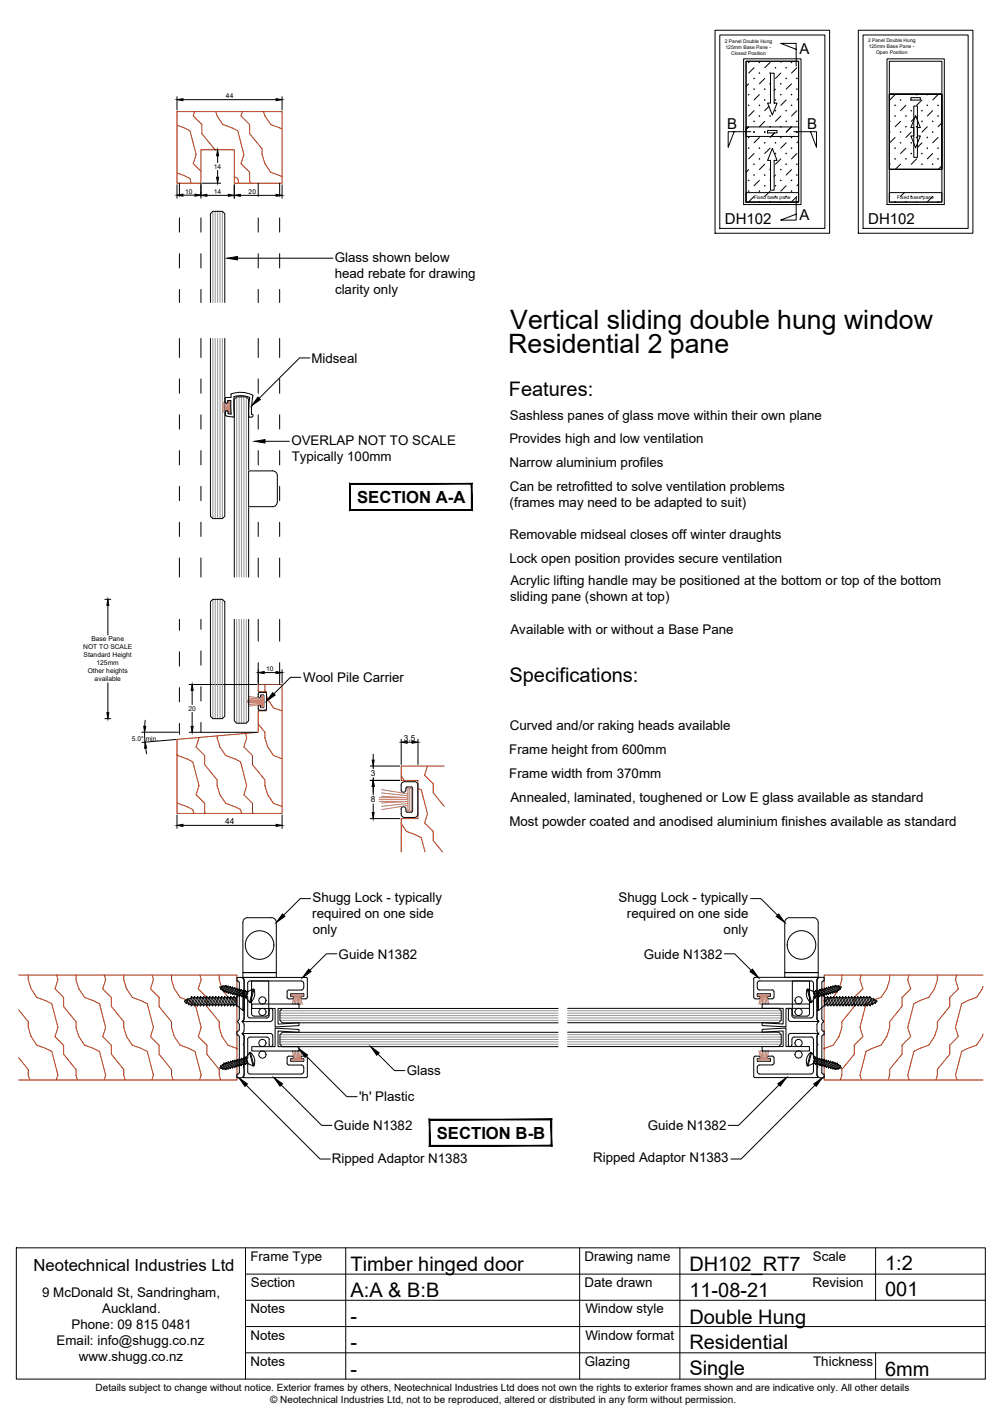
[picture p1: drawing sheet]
<svg xmlns="http://www.w3.org/2000/svg" width="210mm" height="297mm" viewBox="0 0 210 297" stroke-linecap="round" stroke-linejoin="round" font-family="sans-serif">
<!-- layer: APL Notes -->
<g fill="#000" stroke="#000" stroke-width=".21">
<path d="M98.7 101.4v5.4l.2 .1zM98.7 101.4l.2-.1v5.6zM73.4 101.4h25.3l.2-.1zM73.2 101.3h25.7l-25.5 .1zM73.2 101.3l.2 5.5v-5.4zM73.2 101.3l.2 5.5-.2 .1zM73.4 106.8l-.2 .1 25.5-.1zM73.2 106.9l25.5-.1 .2 .1z"/>
<path d="M115.4 234.6v5.3l.2 .2zM115.4 234.6l.2-.2v5.7zM90.1 234.6h25.3l.2-.2zM89.9 234.4h25.7l-25.5 .2zM89.9 234.4l.2 5.5v-5.3zM89.9 234.4l.2 5.5-.2 .2zM90.1 239.9l-.2 .2 25.5-.2zM89.9 240.1l25.5-.2 .2 .2z"/>
</g>
<!-- layer: AlumOutline -->
<g fill="none" stroke="#000" stroke-width=".21">
<path d="M37.6 38.4v2.7M42.1 38.4v2.7M54.1 38.4v2.7M58.6 38.4v2.7M37.6 45.6v3M37.6 53.1v3M42.1 45.6v3M42.1 53.1v3M54.1 45.6v3M54.1 53.1v3M58.6 45.6v3M58.6 53.1v3"/>
<path d="M37.6 60.6v2.8M37.6 70.9v4M37.6 79.4v3M42.1 60.6v2.8M42.1 70.9v4M42.1 79.4v3M54.1 60.6v2.8M54.1 70.9v4M54.1 79.4v3M58.6 60.6v2.8M58.6 70.9v4M58.6 79.4v3"/>
<path d="M37.6 86.9v3M37.6 94.4v3M42.1 86.9v3M42.1 94.4v3M54.1 86.9v3M54.1 94.4v3M58.6 86.9v3M58.6 94.4v3M37.6 101.9v3M37.6 109.4v3M37.6 116.9v4M42.1 101.9v3"/>
<path d="M42.1 109.4v3M42.1 116.9v4M54.1 101.9v3M54.1 109.4v3M54.1 116.9v4M58.6 101.9v3M58.6 109.4v3M58.6 116.9v4M37.6 129.7v2.3M37.6 136.5v3M42.1 129.7v2.1M42.1 136.3v3"/>
<path d="M54.1 129.7v4.6M54.1 138.8v4.6M58.6 129.7v4.6M58.6 138.8v4.6M37.6 144v3M37.6 151.5v2.3M42.1 143.8v3M42.1 151.3v2.1M49.8 213.9l.3 .8M50.1 214.7v1.2l-.5 .2v.7h.3l.2 .4v7.5l-.2 .3-.3 .1v.7h.8a.71 .71 0 0 0 .7-.7v-1.4l-.2-.2 .2-.2v-4.3l-.2-.2 .2-.2v-1.4l-.4-.7 .4-.4v-1.4M50.4 204.7a.71 .71 0 0 1 .7 .7v3.4l-.2 .2 .2 .2v1.8l-.2 .2 .2 .2v1.9l-.3 .6M50.4 204.8h-.8v.7h.3l.2 .4v7.4l-.3 .6"/>
<path d="M50.8 213.9l.3 .8M50.9 204.9l.2 .2v8.5l-.2 .3 .1 .1M51 204.7l-.1 .2M51 216.5l-.1 .1 .2 .3v8.5l-.2 .2 .1 .1M51 216.5h5.9l.2 .5v1.9a.38 .38 0 0 1-.3 .3 .38 .38 0 0 1-.4-.3l-.1-1.4-.4-.3h-3.5l-.3 .1-.2 .4M51 204.8h13.1M51.9 206v-.3l.5-.2h10.7l.5 .2v1.2l-.2 .4-2.9 .1-.4 .4M51.9 206v2.2l-.3 .3 .3 .3v4M51.9 217.7v4l-.3 .3 .3 .3v2.2M56.4 211.6a.37 .37 0 0 1 .4-.4 .37 .37 0 0 1 .3 .4M56.4 211.6l-.1 1.4-.4 .2h-3.5h-.3l-.2-.5M57.1 213.5l-.2 .4-.3 .1h-5.6"/>
<path d="M57.1 211.6v1.9M60.1 207.8v1.1M64.1 204.7l.3 .3-.1 4.1-.3 .1-.9-.1v-.3h.5v-.7h-2.7v.7l.4-.1 .2 .3-.2 .2h-1l-.2-.3M159.1 205.5l-.4 .2-.1 .3 .1 1.1 .4 .3h2.8l.2 .3 .1 1.2-.4 .3h-.8l-.2-.2 .2-.3h.4v-.6h-2.8v.6l.6 .1v.3l-.9 .1-.4-.2 .1-4.2 13.3-.1-.2 .4v8.5l.3 .2M159.1 205.5h10.8M165.1 211.6a.37 .37 0 0 1 .4-.4 .37 .37 0 0 1 .4 .4M165.1 218.9a.37 .37 0 0 0 .4 .3 .37 .37 0 0 0 .4-.3M165.1 213.5l.3 .4 .2 .1h5.7M165.1 217l.1-.3 .4-.2h5.8l-.3 .4v8.4l.3 .4h-13.4l-.1-4.1 .2-.3h1.1v.4h-.6v.6h2.8v-.6h-.6v-.4h1.1l.2 .3 .1 1.1-.4 .4M165.2 211.6v1.9M165.2 217v1.9M165.9 211.6l.1 1.4 .4 .2"/>
<path d="M166.4 213.2h3.5M169.9 205.5h.2l.3 .5M170.4 212.7l-.1 .3-.4 .2M170.4 217.7l-.3-.4-.2-.1h-3.5l-.4 .3-.1 1.4M170.4 206v2.2l.3 .3-.3 .3v3.9M170.4 217.7v4l.3 .3-.3 .3v2.2M171.1 213.3l.4 .7-.3 .4a2.49 2.49 0 0 0 .1 1.9l.2 .2-.3 .5-.1 .2v1.4l.3 .2-.3 .2v4.3l.3 .2-.3 .2v1.4a.71 .71 0 0 0 .7 .7h.8v-.8h-.3l-.2-.3 .1-7.5a.38 .38 0 0 1 .4-.4v-.8h-.3l-.2-.4 .1-1.2 .3-.4-.4-.7M171.1 205.4a.68 .68 0 0 1 .7-.7h.8v.8h-.1M171.1 205.4v3.4l.3 .2-.3 .2v1.8l.3 .2-.3 .2v1.9M171.4 213.8l-.1 .2M172.2 205.9v7.4M172.5 205.5l-.4 .3"/>
<path d="M51 225.7h13.1M60.1 222.7l.4 .4 2.9 .1 .2 .4v1.1l-.5 .3h-10.7l-.5-.3v-.2M60.1 221.6l.2-.3 1-.1 .2 .3-.1 .2h-.5v.6h2.7v-.6h-.5v-.4l.9-.1 .3 .2 .1 4.1-.3 .2M60.1 221.6v1.1M161.8 223.1l-2.9 .1-.3 .4 .1 1.1 .4 .3h10.8l.2-.1 .3-.4"/>
</g>
<!-- layer: Glass -->
<g fill="none" stroke="#939598" stroke-width=".21">
<path d="M44.6 44.3v19.1M45.1 44.3v19.1M45.6 44.3v19.1M46.1 44.3v19.1M46.6 44.3v19.1M44.6 70.9v37.7M45.1 70.9v37.7M45.6 70.9v37.7M46.1 70.9v37.7M46.6 70.9v37.7M49.6 83.1v37.8M50.1 83.1v37.8"/>
<path d="M50.6 83.1v37.8M51.1 83.1v37.8M51.6 83.1v37.8M44.6 125.5v25M45.1 125.5v25M45.6 125.5v25M46.1 125.5v25M46.6 125.5v25M49.6 129.7v21.8M50.1 129.7v21.8M50.6 129.7v21.8M51.1 129.7v21.8"/>
<path d="M51.6 129.7v21.8M58.6 212.8h58.3M58.6 213.2h58.3M58.6 213.7h58.3M58.6 212.2h58.3M58.6 211.7h58.3M58.6 217.7h58.3M58.6 217.2h58.3M58.6 216.8h58.3M58.6 218.2h58.3M58.6 218.7h58.3M118.9 212.7h44.8"/>
<path d="M118.9 213.2h44.8M118.9 213.7h44.8M118.9 212.2h44.8M118.9 211.7h44.8M118.9 217.2h44.8M118.9 218.2h44.8M118.9 218.7h44.8M118.9 217.7h44.8M118.9 216.7h44.8"/>
</g>
<g fill="none" stroke="#000" stroke-width=".21">
<path d="M44.1 70.9v37.2l.5 .5h2l.5-.5v-37.2M44.1 63.4v-18.6l.5-.5h2l.5 .5v18.6M57.1 98.6a1.01 1.01 0 0 1 1 1M57.1 98.6h-5v7.5h5a1.01 1.01 0 0 0 1-1M58.1 99.6v5.5M44.1 126l.5-.5h2l.5 .5v24l-.5 .5h-2l-.5-.5zM49.1 120.9v-37.3l.5-.5h2l.5 .5v37.3M49.1 129.7v21.3l.5 .5h2l.5-.5v-21.3M52.7 210.3h9.9v1h-4.4v3.2l4.4-.2v.5l-5 .3v-3.8h-4.9zM52.7 219.3h4.9v-3.9l5 .3v.5l-4.4-.2v3.3h4.4v.9h-9.9zM116.9 211.3h-57.8l-.5 .4v2l.5 .6h57.8M116.9 216.2h-57.8l-.5 .6v1.9l.5 .6h57.8"/>
<path d="M118.9 211.2h44.2l.6 .5v2l-.6 .5h-44.2M118.9 216.2h44.2l.6 .5v2l-.6 .5h-44.2M159.7 210.3h9.9v.9h-5v3.9l-4.9-.3v-.6l4.4 .3v-3.3h-4.4zM159.7 215.6l4.9-.2v3.8h5v1h-9.9v-1h4.4v-3.3l-4.4 .3z"/>
<circle cx="55" cy="212" r=".75"/>
<circle cx="55" cy="218.5" r=".75"/>
<circle cx="55" cy="209.6" r=".75"/>
<circle cx="167.3" cy="218.5" r=".75"/>
<circle cx="167.3" cy="209.5" r=".75"/>
<circle cx="167.3" cy="212" r=".75"/>
<circle cx="55" cy="220.9" r=".75"/>
<circle cx="167.3" cy="220.9" r=".75"/>
</g>
<!-- layer: WeatherStrip -->
<g fill="none" stroke="#b85c73" stroke-width=".21">
<path d="M46.6 84.3l1.3 .4M46.6 84.6l1.3 .3M46.6 85l1.3 .1M46.6 85.3h1.3M47.9 84.1h.4v2.4h-.4zM47.9 85.9l-1.3 .5M47.9 85.7l-1.3 .3M47.9 85.5l-1.3 .2M48.1 84.1v2.4M51.8 146.9h3M51.8 147.1h3l-2.8 .2M52 146.6l2.8 .1h-3"/>
<path d="M52 145.9l2.8 .4M52 146.2l2.8 .3M54.8 145.7h.4v2.4h-.4zM54.8 147.5l-2.8 .5M54.8 147.3l-2.8 .3M55 145.7v2.4M79.4 167.5h6M79.4 167.9h6l-5.5 .3M79.9 166.8l5.5 .3h-6M79.9 165.4l5.5 .9M79.9 166.1l5.5 .6M85.4 165.1h.8v4.8h-.8z"/>
<path d="M85.4 168.7l-5.5 .9M85.4 168.3l-5.5 .6M85.8 165.1v4.8M61.1 208.2h2.4v.4h-2.4zM61.1 208.4h2.4M61.7 208.6l-.5 1.8M61.9 208.6l-.3 1.8M62.1 208.6l-.2 1.8M62.3 208.6v1.8M62.5 208.6l.1 1.8M62.7 208.6l.3 1.8M62.9 208.6l.4 1.8"/>
<path d="M158.8 208.2h2.4v.4h-2.4zM158.8 208.4h2.4M159.4 208.6l-.4 1.8M159.6 208.6l-.3 1.8M159.8 208.6l-.1 1.8M160 208.6v1.8M160.2 208.6l.2 1.8M160.4 208.6l.3 1.8M160.6 208.6l.5 1.8M61.1 221.9h2.4v.3h-2.4zM61.1 222h2.4M61.2 220.1l.5 1.8"/>
<path d="M61.6 220.1l.3 1.8M61.9 220.1l.2 1.8M62.3 220.1v1.8M62.6 220.1l-.1 1.8M63 220.1l-.3 1.8M63.3 220.1l-.4 1.8M158.8 221.8h2.4v.4h-2.4zM158.8 222h2.4M159 220.1l.4 1.7M159.3 220.1l.3 1.7M159.7 220.1l.1 1.7M160 220.1v1.7"/>
<path d="M160.4 220.1l-.2 1.7M160.7 220.1l-.3 1.7M161.1 220.1l-.5 1.7"/>
</g>
<!-- layer: Components -->
<g fill="none" stroke="#000" stroke-width=".21">
<path d="M47.2 83.5v.7l.2 .3 .3-.2v-.4h.6M47.4 83.3l-.2 .2M47.4 83.3h.9M47.5 86l.2 .3 .1 .3 .6 .1M48.3 83.9l.1 2.8M48.4 83.2h.1M48.4 86.7h.1M52.3 83.2a4.5 4.5 0 0 0-3.3-.1v4.2l-1.7-.2-.1-.9 .3-.2M52.3 83.2v.1M52.3 83.3l-.2 3.9 .2 .2h.4M52.7 86.7l.3 .4-.3 .3M53 82.9a4.9 4.9 0 0 0-4.6-.3v.6"/>
<path d="M53 82.9l-.3 1.9v2M54.7 145.6l.6 .1M54.7 148.2h.5M55.3 148.1l-.2 .1M55.3 145.7v2.4M55.5 145l.3 .4v3.2l-.3 .2-1.2-.1a.86 .86 0 0 1-.2-1h.4l.2 .5M55.5 145l-1.2 .1-.2 .3v.7h.4l.2-.5M84 169.5a.5 .5 0 0 1 .5-.5 .5 .5 0 0 1 .5 .5M84 165.5a.5 .5 0 0 0 .5 .5 .5 .5 0 0 0 .5-.5M84 164.5v1M84 169.5v1M84.8 163.7a.75 .75 0 0 0-.8 .8"/>
<path d="M84.8 163.8h2M85 169.5v.4l.3 .2M85 165.1v.4M85.3 164.9l-.3 .2M85.3 170.1h.9M85.3 164.9h.9M86.2 164.9l.2 .2M86.4 165.1v4.8l-.2 .2M86.8 163.7a.71 .71 0 0 1 .7 .7v6.1a.75 .75 0 0 1-.7 .7h-2a.75 .75 0 0 1-.8-.7M39.1 209.5l-.5 .2v.1l.3 .2M39.1 209.5l-.2 .5M39.4 209.3l-.4 .9-.1-.2"/>
<path d="M39.7 210.3l.3 .2M39.9 209.2l-.5 .1-.1-.1-.2 .3M39.9 209.2l-.4 1-.4-.1M40 210.5l.1 .3 .2-.3M40.2 209l-.7 1.5v-.3M40.2 209v-.3l-.3 .5M40.2 209h.3M40.3 210.5h.3M40.5 209l.3-.3v.3M40.5 209l-.5 1.5M40.6 210.5l.1 .3 .2-.3M40.8 209h.4"/>
<path d="M40.8 209l-.5 1.5M40.9 210.5h.4M41.2 209l.2-.3v.3h.4M41.2 209l-.6 1.5M41.3 210.5v.3l.3-.3M41.4 209l-.5 1.5M41.6 210.5h.3l.1 .3 .2-.3M41.8 209l.3-.3v.3h.4l-.6 1.5M41.8 209l-.5 1.5M42.1 209l-.5 1.5M42.2 210.5h.3M42.5 209l.2-.3v.3h.4"/>
<path d="M42.5 210.5l.1 .3 .2-.3h.4M42.7 209l-.5 1.5M43.1 209l.2-.3v.3M43.1 209l-.6 1.5M43.2 210.5v.3l.3-.3M43.3 209h.4M43.3 209l-.5 1.5M43.5 210.5h.3M43.7 209l.3-.3v.3M43.7 209l-.5 1.5M43.8 210.5l.1 .3 .2-.3h.3M44 209h.3"/>
<path d="M44 209l-.5 1.5M44.3 209l.3-.3v.3M44.3 209l-.5 1.5M44.4 210.5l.1 .3 .2-.3M44.6 209h.4M44.6 209l-.5 1.5M44.7 210.5h.4M45 209l.2-.3v.3M45 209l-.6 1.5M45.1 210.5v.3l.3-.3M45.1 210.5l.8-1.8-.5 1.8M45.2 209h.4"/>
<path d="M45.2 209l-.5 1.5M45.4 210.5h.3M45.7 210.5l.1 .3 .2-.3M45.9 209h.3l-.5 1.5M46 210.5h.3M46.2 209l.3-.3v.3M46.3 210.5l.1 .3 .2-.3M46.5 206.7l-.4 .1 .1 .4 .5-.5M46.5 209h.4l.2-.3v.3M46.5 209l-.5 1.5M46.5 206.6l.3-.1-.1 .2M46.5 206.6l-.3 .4"/>
<path d="M46.6 210.5h.4M46.7 207.4l.2 .2M46.9 209l-.6 1.5M46.9 207.6v.2l.2-.1M47 210.5v.3l.3-.3M47.1 206.6l-.5 .7-.2-.2M47.1 206.6l.3-.2-.1 .2M47.1 206.6h-.4M47.1 207.7h.3M47.1 209h.4M47.1 209l-.5 1.5M47.3 210.5h.3"/>
<path d="M47.3 206.6l-.7 .9v-.2M47.3 206.6l.3 .1M47.4 207.7l-.1 .3 .3-.2M47.5 209l.3-.3v.3M47.5 209l-.5 1.5M47.6 207.8l.2 .1M47.6 206.7l.2-.2v.2M47.6 210.5l.1 .3 .2-.3M47.6 206.7l-.7 .9M47.8 206.7l-.7 1M47.8 206.7l.2 .1M47.8 209h.3"/>
<path d="M47.8 209l-.5 1.5M47.8 207.9v.2l.2-.2M47.9 210.5h.3M48 207.9l.3 .1v.2l.2-.2M48.1 209l.3-.3v.3M48.1 209l-.5 1.5M48.2 210.5l.1 .3 .2-.3h.3M48.2 206.8l-.6 1M48.4 209h.4M48.4 209l-.5 1.5M48.5 208l.2 .1v.2l.3-.1M48.5 206.9l-.3-.1 .1-.2-.3 .2-.6 .9"/>
<path d="M48.5 206.9l.2-.2v.3h.3l.2-.1-.7 1.1M48.5 206.9l-.7 1M48.7 207l-.7 .9M48.8 209l.2-.3v.3h.4M48.8 209l-.6 1.5M48.8 210.5l.1 .3 .2-.3M49 207l-.7 1M49 208.2h.2M49 209l-.5 1.5M49.1 207.1l.3 .1-.7 .9M49.1 210.5h.4M49.2 208.2v.3l.2-.2"/>
<path d="M49.4 209l.3-.3-.1 1.9M49.4 209l-.6 1.5M49.4 207.2l.3-.2-.1 .2M49.4 208.3l.2 .1M49.5 210.5v.3l.1-.2M49.6 207.2l.3 .1 .2-.2v.2M49.6 207.2l-.6 1M49.6 208.9l1.3-1.1h.2v3.9h-.2M49.6 210.6l1.3 1.1M49.6 209.1l-.5 1.4M49.6 210.1l-.1 .4M49.6 208.4v.2l.3-.2"/>
<path d="M49.9 208.4l.2 .1M49.9 207.3l-.7 .9M50.1 207.3l.2 .1M50.1 207.3l-.7 1M50.1 208.5v.2l.2-.2M50.3 207.4l.3-.2-.1 .3M50.3 208.5l.3 .1M50.3 207.4l-.7 1M50.5 207.5h.3M50.5 207.5l-.6 .9M50.6 208.6v.2l.2-.2 .2 .1M50.8 207.5l.2-.1v.2"/>
<path d="M50.8 207.5l-.7 1M50.9 207.8v3.9M51 207.6l.3 .1M51 207.6l-.7 .9M51 208.7v.2l.2-.1M51.2 208.8h.3M51.3 207.7l.2-.2-.1 .2 .3 .1M51.3 207.7l-.7 .9M51.4 207.7l-.6 .9M51.5 208.8v.3l.1-.1M51.7 208.6l-.2 .2M51.7 207.8l-.7 .9"/>
<path d="M51.9 207.9l-.7 .9M51.9 207.7l1.1-.5-.7 2.8-.7-1zM51.9 207.7l-.2 .1M53 207.2h.2M53.2 207.2a2.34 2.34 0 0 1-.8 2.8M53.2 207.2l-.8 2.8h-.1M169.1 207.2a2.34 2.34 0 0 0 .7 2.8M169.1 207.2l.7 2.8M169.3 207.2h-.2M170 210h-.2M170.4 207.7l-.1-.1 .3 .2M170.4 207.7l-1.1-.5 .7 2.8"/>
<path d="M170.4 207.7l.3 1.3M170.4 207.9l.6 .9M170.6 207.8l.7 .9M170.6 208.6l.2 .2M170.7 209l-.7 1M170.8 208.8v.3l-.1-.1M170.9 207.7l.6 .9M171 207.6l-.2-.1 .1 .2-.3 .1M171 208.8h-.2M171 207.6l.7 1M171.3 208.7v.2l-.3-.1M171.3 207.6h-.3"/>
<path d="M171.3 207.6l.7 .9M171.5 207.8v3.9M171.5 207.5l-.2-.1v.2M171.5 207.5l.7 1M171.7 208.6v.2l-.2-.2-.2 .1M171.8 207.4l-.3 .1M171.8 207.4l.6 1M172 207.4l-.3-.2 .1 .2M172 207.4l.6 1M172 208.5l-.3 .1M172.2 208.5v.2l-.2-.2M172.2 207.3l-.2 .1"/>
<path d="M172.2 207.3l.7 1M172.4 208.4l-.2 .1M172.4 207.3l.7 .9M172.6 208.4v.2l-.2-.2M172.7 207.2l-.3 .1-.2-.2v.2M172.7 207.2l.6 1M172.7 208.8v-.1l.2 .3M172.7 210.6v-1.7l-1.2-1.1h-.3v3.9h.3M172.7 210.6l-1.2 1.1M172.7 209.1l.5 1.4M172.7 210.1l.2 .4M172.9 207.1l-.3-.1 .1 .2"/>
<path d="M172.9 210.5h.3M172.9 210.5l-.1 .3-.1-.2M172.9 208.3l-.3 .1M172.9 209h.4v-.3l.3 .3M172.9 209l.6 1.5M173.1 208.2v.3l-.2-.2M173.1 207.1h-.2l.7 1M173.2 210.5l.2 .3 .1-.3M173.3 207l.7 1M173.3 208.2h-.2M173.3 209l.5 1.5M173.5 210.5h.3l.3 .3v-.3"/>
<path d="M173.6 209h.4M173.6 209l.5 1.5M173.6 207l.7 .9M173.8 206.9l.2-.1v-.2l.9 1.1M173.8 206.9l-.3-.2 .1 .3h-.3l-.2-.1 .7 1.1M173.8 208l-.2 .1v.2l-.3-.1M173.8 206.9l.7 .9M174 209v-.3l.2 .3M174 209l.5 1.5M174 206.8l.7 1M174.1 210.5h.4M174.2 209h.4"/>
<path d="M174.2 209l.6 1.5M174.3 207.9l-.3 .1v.2l-.2-.2M174.5 210.5l.2 .3 .1-.3M174.5 207.8v.3l-.2-.2M174.5 206.7l.7 1M174.5 206.7l-.3 .1M174.6 209v-.3l.3 .3M174.6 209l.5 1.5M174.7 206.7l-.3-.2 .1 .2M174.7 206.7l.7 .9M174.7 207.8h-.2M174.8 210.5h.3"/>
<path d="M174.9 209h.3M174.9 209l.5 1.5M174.9 207.7v.2l-.2-.1M175 206.6l.7 .9v-.2M175 206.6l-.3 .1M175.1 210.5l.2 .3 .1-.3M175.2 206.5l.5 .8 .2-.2M175.2 206.5l-.3-.1 .1 .2M175.2 206.5l.4 .1M175.2 207.7h-.3M175.2 209v-.3l.3 .3h.3M175.2 209l.5 1.5"/>
<path d="M175.4 207.6v.2l-.2-.1M175.4 210.5h.3M175.5 209l.5 1.5M175.6 207.4l-.2 .2M175.7 210.5l.3 .3v-.3M175.8 206.7h.4l-.1 .5-.6-.7 .6 .5M175.8 209v-.3l.3 .3M175.8 209l.6 1.5M176 210.5h.4M176.4 210.5l.2 .3 .1-.3M176.5 209h-.4l.6 1.5M176.7 210.5h.3"/>
<path d="M176.8 209h.3M177 210.5l.2 .3 .1-.3M177 210.5l-.5-1.8 .3 .3 .5 1.5M177.1 209v-.3l.3 .3M177.1 209l.5 1.5M177.3 210.5h.3M177.4 209h.4M177.4 209l.5 1.5M177.6 210.5l.3 .3v-.3M177.8 209v-.3l.2 .3M177.8 209l.5 1.5M177.9 210.5h.4l.2 .3 .1-.3"/>
<path d="M178 209h.4M178 209l.6 1.5M178.4 209v-.3l.2 .3M178.4 209l.5 1.5M178.6 210.5h.3M178.6 209h.4M178.6 209l.6 1.5M178.9 210.5l.2 .3 .1-.3M179 209v-.3l.3 .3M179 209l.5 1.5M179.2 210.5h.3l.3 .3v-.3M179.3 209h.4v-.3l.2 .3"/>
<path d="M179.3 209l.5 1.5M179.7 209l.5 1.5M179.8 210.5h.4M180.2 210.5l.2 .3 .1-.3h.3M180.3 209l.5 1.5M180.5 209h.4v-.3l.3 .3M180.5 209l-.2-.3v.3h-.4l.6 1.5M180.5 209l.6 1.5M180.8 210.5l.2 .3 .1-.3M180.9 209l.5 1.5M181.1 210.5h.3M181.2 209h.3"/>
<path d="M181.2 209l.5 1.5M181.4 210.5l.3 .3v-.3M181.5 209v-.3l.3 .3M181.5 209l.6 1.5M181.7 210.5h.4M181.8 209h.4M181.8 209l.6 1.5M182.1 210.5l.2 .3 .1-.3M182.2 209l.6 1.5 .1-.3M182.2 209v-.3l.3 .4M182.5 209.1l.4 .2 .1-.1 .2 .3M182.5 209.1l.4 1.1 .3-.1"/>
<path d="M182.7 210.3l-.3 .2M182.9 209.3l.5 .9v-.3M183.2 209.5l.5 .1v.2l-.3 .2M183.2 209.5l.2 .4M46.2 223.5l.6 .5-.6-.7-.1 .4 .4 .1M46.4 223.4l.2-.2 .5 .8M46.6 223.2v-.2l.7 .9M46.7 223.9l.4 .1M46.9 222.9l.7 .9M46.9 222.9l-.2 .2M47.1 222.8l-.2-.2v.3M47.1 222.8l.7 1"/>
<path d="M47.3 223.9l.1 .2-.3-.1M47.4 222.7l.6 1 .3 .2-.1-.2 .3-.1M47.4 222.7l-.3 .1M47.6 222.7l-.3-.2 .1 .2M47.6 222.7l.6 1M47.6 223.8l-.3 .1M47.8 223.8v.2l-.2-.2M47.8 222.6l.7 1M47.8 222.6l-.2 .1M48 222.6l.7 .9M48 223.7l-.2 .1M48 222.6l-.2-.2v.2"/>
<path d="M48.3 222.5l.7 1M48.5 222.4l-.2-.1v.2l-.3 .1M48.5 222.4l.7 1.2-.5-.1v.2l-.2-.1M48.7 222.4l.7 .9-.3 .1M49 222.3l-.3-.1v.2h-.2M49 222.3l.6 1M49.2 222.3h-.2M49.2 222.3l.7 .9M49.4 222.2l-.2-.2v.3M49.4 222.2l.7 1M49.6 223.3l.1 .2-.3-.2M49.6 222.1l-.2 .1"/>
<path d="M49.6 222.1l.7 1M49.9 222.1l-.3-.2v.2M49.9 222.1l.6 .9M50.1 223.2v.2l-.2-.2-.3 .1M50.1 222l-.2 .1M50.1 222l.7 1M50.3 222l-.2-.2v.2M50.3 223.1l-.2 .1M50.3 222l.7 .9M50.5 223l.1 .3-.3-.2M50.6 221.9l-.3 .1M50.6 221.9l.7 .9"/>
<path d="M50.8 223h-.3M50.8 221.8l.6 1M51 222.9v.2l-.2-.1M51 221.8h-.2l-.2-.1v.2M51 221.8l.7 .9M51.2 221.7l-.2-.2v.3M51.2 221.7l.7 .9M51.3 222.8l-.3 .1M51.5 221.6l-.3 .1M51.5 221.6l.2 .3M51.6 221.5l-.1-.1v.2M51.7 222.7l-.3 .1 .1 .2-.2-.2"/>
<path d="M51.7 222.7l.3 .2-.1-.1M52.3 220.5l.7 2.8-1.1-.5-.3-1.3zM52.4 220.5a2.34 2.34 0 0 1 .8 2.7M52.4 220.5l.8 2.8M52.4 220.5h-.1M53.2 223.3h-.2M169.8 220.4l-.7 2.9h.2M169.8 220.4l.2 .1M169.8 220.4a2.34 2.34 0 0 0-.7 2.8M170 220.5l-.7 2.8 1.1-.5M170 220.5l.7 1M170.6 222.7l.3 .1-.1 .2 .2-.2"/>
<path d="M170.6 222.7l-.2 .1M170.7 221.5l.1-.1v.2M170.7 221.5l-.3 1.3M170.8 221.6l.2 .1M170.8 221.6l-.2 .3M171 221.7l.3-.2v.3M171 222.8l.3 .1M171 221.7l-.6 .9M171.3 221.8h.2l.2-.1v.2M171.3 221.8l-.7 .9M171.3 222.9v.2l.2-.1M171.5 223h.3"/>
<path d="M171.5 221.8l-.6 1M171.7 221.9h.3M171.7 221.9l-.7 .9M171.8 223l-.1 .2 .3-.1M172 223.1h.2M172 221.9l.2-.1v.2M172 221.9l-.7 1M172.2 222l.2 .1M172.2 222l-.7 1M172.2 223.1v.3l.2-.2 .3 .1M172.4 222.1l.2-.2v.2M172.4 222.1l-.6 .9"/>
<path d="M172.6 222.1l.3 .1M172.6 222.1l-.6 1M172.7 223.3l-.1 .2 .3-.2M172.9 222.2l.2-.2v.3M172.9 222.2l-.7 .9M173.1 222.3h.2M173.1 222.3l-.7 .9M173.3 222.3l.3-.1v.2h.2M173.3 222.3l-.6 1M173.6 222.4l-.7 .9 .2 .1M173.8 222.4l.2-.1v.2l.3 .1M173.8 222.4l-.7 1.2 .2-.2 .3 .1-.1 .2 .3-.1"/>
<path d="M174 222.5l-.7 .9M174.2 223.7l.3 .1M174.3 222.6l-.7 .9M174.3 222.6l.2-.2v.2M174.5 222.6l-.7 1M174.5 222.6l.2 .1M174.5 223.8l-.1 .2 .3-.2M174.7 222.7l.2-.2v.2M174.7 222.7l-.7 .9M174.7 223.8l.3 .1M174.9 222.7l-.7 1-.2 .1v-.2h-.2M174.9 222.7l.3 .1"/>
<path d="M175 223.9l-.1 .2 .3-.2M175.2 222.8l.2-.2v.3M175.2 222.8l-.7 1M175.4 222.9l-.7 .9M175.4 222.9l.2 .1M175.6 223.8l-.4 .1M175.7 223.2v-.3l-.7 1M175.9 223.3l-.2-.1-.5 .7M176.1 223.4l-.6 .6 .6-.8 .1 .5-.4 .1"/>
</g>
<!-- layer: Timber 1 -->
<g fill="none" stroke="#b82e00" stroke-width=".21">
<path d="M37.1 23.4h22v15h-10v-7h-7v7h-5zM37.1 26.2l2.7 1.2 1.3 5M37.1 36.2l2.7 1.2 .2 1M40.8 23.4l-.3 .9 1.8 1.8v1.9l2.6 3.2v.2M41.1 32.4l-.6 1.9 1.6 1.6M45.2 23.4l.3 .9 1.2 1.8 3.1 1.3 1.3 5M49.1 37l.7 .4 .3 1M50.8 23.4l-.3 .9 1.8 1.8v1.9l2.6 3.2v1.2l.6 1.9 1.2 1.8 2.4 .9M51.1 32.4l-.6 1.9 1.8 1.8v1.9l.3 .4M55.2 23.4l.3 .9 1.2 1.8 2.4 .9M37.1 154.9l17-1.5v-4.5h1.7v-4h-1.7v-1.5h5v27h-22zM37.1 158l.2 .3 3.1 1.3 1.3 5-.6 1.9 1.8 1.8v1.9l.2 .2"/>
<path d="M41.6 154.5l-.5 2 1.8 1.8v1.9l2.6 3.2v1.2l.6 1.9 1.2 1.8 3.1 1.3 .2 .8M45.5 154.1l.6 2.4 1.2 1.8 3.1 1.3 1.3 5-.6 1.9 1.8 1.8v1.9l.2 .2M51.4 153.6l.3 1-.6 1.9 1.8 1.8v1.9l2.6 3.2v1.2l.6 1.9 1.2 1.8 1.8 .6M54.1 151.7l1.4 1.7v1.2l.6 1.9 1.2 1.8 1.8 .6M55.5 143.4l.1 1.5M55.8 145.7l.3 .8 1.2 1.8 1.8 .6M37.1 168l.2 .3 3.1 1.3 .2 .8M84 172.5l1.1 1.7 3.1 1.3 .8 3M84 162.5l.7 1M87.5 165.1l.7 .4 1.3 5-.5 1.9M88.9 162.4l1.9 1.8v1.9l2.2 2.8M88.9 172.4l1.9 1.8v1.9l1.9 2.4"/>
<path d="M89.5 160.5l-.5 1.9M93 160.5h-9v3h3.6v8h-3.6v7M3.9 204.2h45.7v22h-45.7M3.9 211.5l2 2.5v1.3l.6 1.8M5.9 204.2v1l.6 1.9M6.5 207.1l1.2 1.8 3.1 1.4M6.5 217.2l1.2 1.8M7.7 218.9l3.1 1.3 1.3 5M10.9 210.2l1.2 5.1M11.9 204.2l.2 1M12.1 215.3l-.6 1.9 1.8 1.8v1.8l2.6 3.3v1.1l.3 1M12.1 205.2l-.6 1.9 1.8 1.8v1.9l2.6 3.2v1.3l.6 1.8 1.2 1.9"/>
<path d="M15.9 204.2v1l.6 1.9 1.2 1.8 3.1 1.4M17.7 218.9l3.1 1.3 1.3 5-.3 1M20.8 210.2l1.3 5.1-.6 1.9 1.8 1.8v1.8M21.9 204.2l.2 1-.6 1.9 1.8 1.8v1.9M23.3 210.8l2.6 3.2v1.3l.6 1.8M25.9 204.2v1l.6 1.9M26.5 207.1l1.2 1.8 3.1 1.4M26.5 217.2l1.2 1.8M27.7 218.9l3.1 1.3 1.3 5M30.9 210.2l1.2 5.1M31.9 204.2l.2 1M32.1 215.3l-.6 1.9 1.8 1.8v1.8l2.6 3.3v1.1l.4 1"/>
<path d="M32.1 205.2l-.6 1.9 1.8 1.8v1.9l2.6 3.2v1.3l.6 1.8 1.2 1.9M35.9 204.2v1l.6 1.9 1.2 1.8 3.1 1.4M37.7 218.9l3.1 1.3 1.4 5-.4 1M40.8 210.2l1.4 5.1-.7 1.9 1.8 1.8v1.8l2.6 3.3v1.1l.3 1M41.9 204.2l.3 1-.7 1.9 1.8 1.8v1.9l2.6 3.2v1.3l.6 1.8M45.9 204.2v1l.6 1.9M46.5 207.1l1.2 1.8 1.9 .7M46.5 217.2l1.2 1.8M47.7 218.9l1.9 .7M174.6 208.9l-2 .7M176.4 204.2v1l-.6 1.9-1.2 1.8M180.4 204.2l-.3 1 .7 1.9-1.8 1.8v1.9l-2.6 3.2v1.2l-.6 1.9-1.2 1.8-2 .7"/>
<path d="M181.4 210.2l-1.3 5 .7 1.9-1.8 1.8v1.9l-2.6 3.2v1.2M184.6 208.9l-3.1 1.3M186.4 214v1.2l-.6 1.9-1.2 1.8-3.1 1.3M186.4 204.2v1l-.6 1.9-1.2 1.8M190.4 204.2l-.2 1 .6 1.9-1.8 1.8v1.9l-2.7 3.2M194.6 208.9l-3.1 1.3-1.3 5 .6 1.9-1.8 1.8v1.9l-2.7 3.2M196.4 204.2v1M196.4 215.2l-.6 1.9-1.2 1.8-3.1 1.3-1.3 5 .3 1M196.4 205.2l-.6 1.9-1.2 1.8M200.4 204.2l-.3 1 .7 1.9-1.8 1.8v1.9l-2.6 3.2v1.2M204.6 208.9l-3.1 1.3-1.4 5 .7 1.9-1.8 1.8v1.9l-2.6 3.2v1.2M205.9 204.2h-33.3v22h33.3"/>
<path d="M205.9 216.6l-.1 .5-1.2 1.8-3.1 1.3-1.4 5 .4 1M205.9 206.6l-.1 .5-1.2 1.8M3.9 221.6l2 2.5v1.1l.3 1M12.1 225.2l-.3 1M23.3 220.8l2.6 3.3v1.1l.3 1M32.1 225.2l-.3 1M176.4 225.2l-.4 1M181.4 220.2l-1.3 5 .4 1M186.4 224v1.2M186.4 225.2l-.4 1M196.4 225.2l-.3 1"/>
</g>
<!-- layer: Dimensions -->
<g fill="none" stroke="#000" stroke-width=".21">
<path d="M37.1 20.3v2.8M37.1 38.7v2.8M38.3 20.9h19.5M42.1 38.7v2.8M42.4 38.4h3.8M45 31.4h.3M45.6 32.6v1.5M45.6 35.7v1.4M49.1 38.7v2.8M59.1 20.3v2.8M59.1 38.7v2.8M38.3 40.9h2.5"/>
<path d="M43.3 40.9h4.5M50.3 40.9h7.5M29.7 153.4h7.7M30.3 153.4l.1 2.1M30.4 150.9l-.1 1.2M30.5 156.7l.2 1.2M36.9 154.9l-7.1 .6M39.6 153.4h14.2M39.6 143.4h14.2M40.3 144.6v3M40.3 149.2v3M54.1 140.3v2.8"/>
<path d="M55.3 140.9h2.5M59.1 140.3v2.8M78.2 158v1.2M84 154.8v5.4M85.3 155.5h1M87.6 154.8v5.4M37.1 170.7v2.8M38.3 172.9h19.5M59.1 170.7v2.8M77.5 163.5h6.2M77.5 160.5h6.2M77.5 171.5h6.2"/>
<path d="M78.2 160.5v.5M78.2 162.9v.6M78.2 164.7v1.8M78.2 168.4v1.8"/>
</g>
<g fill="#000" stroke="#000" stroke-width=".21">
<path d="M37.1 20.9l1.2-.2v.4zM45.4 37.1h.4l-.2 1.3zM45.6 31.4l.2 1.2h-.4zM57.8 20.7l1.3 .2-1.3 .2zM37.1 40.9l1.2-.2v.4zM40.8 40.7l1.3 .2-1.3 .2zM42.1 40.9l1.2-.2v.4zM47.8 40.7l1.3 .2-1.3 .2zM49.1 40.9l1.2-.2v.4zM57.8 40.7l1.3 .2-1.3 .2zM30.4 155.5l.3 1.2h-.4zM30.1 152.1l.4 .1-.2 1.2z"/>
<path d="M40 152.2h.5l-.2 1.2zM40.3 143.4l.2 1.2h-.5zM54.1 140.9l1.2-.2v.4zM57.8 140.7l1.3 .2-1.3 .2zM78 159.2h.4l-.2 1.3zM84 155.5l1.3-.2v.4zM86.3 155.3l1.3 .2-1.3 .2zM37.1 172.9l1.2-.2v.4zM57.8 172.7l1.3 .2-1.3 .2zM78.2 163.5l.2 1.2h-.4zM78 170.2h.4l-.2 1.3z"/>
</g>
<!-- layer: Text2 -->
<path d="M22 125.5h1.2M22.6 126.8v6.2M22 150.5h1.2M22.6 143.1v6.2" fill="none" stroke="#000" stroke-width=".21"/>
<path d="M22.6 125.5l.2 1.3h-.4zM22.4 149.3h.4l-.2 1.2z" fill="#000" stroke="#000" stroke-width=".21"/>
<!-- layer: Glass -->
<g fill="#fff" stroke="#fff" stroke-width=".21">
<path d="M52.1 98.6h5.2zM52.1 98.6h5.2z"/>
<path d="M52.1 98.6l5.3 .1zM52.1 98.6l5.3 .1z"/>
<path d="M52.1 98.7l5.5 .1zM52.1 98.7l5.5 .1z"/>
<path d="M52.1 98.8l5.6 .1zM52.1 98.8l5.6 .1h-5.6z"/>
<path d="M52.1 98.9l5.8 .1-.2-.1zM52.1 98.9l5.8 .1h-5.8z"/>
<path d="M52.1 99l5.9 .1-.1-.1zM52.1 99l5.9 .1h-5.9z"/>
<path d="M52.1 99.1l5.9 .2v-.2zM52.1 99.1l5.9 .2h-5.9z"/>
<path d="M52.1 99.3l6 .2-.1-.2zM52.1 99.3l6 .2h-6z"/>
<path d="M52.1 99.5l6 .1v-.1zM52.1 99.5l6 .1h-6z"/>
<path d="M52.1 99.6l6 5.5v-5.5zM52.1 99.6l6 5.5h-6z"/>
<path d="M52.1 105.1l6 .2v-.2zM52.1 105.1l6 .2h-6z"/>
<path d="M52.1 105.3l5.9 .2 .1-.2zM52.1 105.3l5.9 .2h-5.9z"/>
<path d="M52.1 105.5l5.9 .1v-.1zM52.1 105.5l5.9 .1h-5.9z"/>
<path d="M52.1 105.6l5.8 .2 .1-.2zM52.1 105.6l5.8 .2h-5.8z"/>
<path d="M52.1 105.8l5.6 .1 .2-.1zM52.1 105.8l5.6 .1h-5.6z"/>
<path d="M52.1 105.9l5.5 .1 .1-.1zM52.1 105.9l5.5 .1h-5.5z"/>
<path d="M52.1 106h5.5zM52.1 106l5.3 .1z"/>
<path d="M52.1 106.1h5.3zM52.1 106.1h5.2z"/>
<path d="M52.1 106.1h5.2zM52.1 106.1h5z"/>
</g>
<!-- layer: TitleBlock -->
<g fill="none" stroke="#000" stroke-width=".21">
<path d="M149.8 6.3h24v42.6h-24zM150.8 7.3h22v40.5h-22zM155.8 12.3h12v30.5h-12zM156.3 12.8h11v15.8h-11zM156.3 12.8h11v29.5h-11zM156.8 17.6l-.5 .5M158 14.2l-1.2 1.1M159.1 19.8l-1.1 1.1M160.2 16.4l-1.1 1.2M161.3 13.1l-1.1 1.1M161.4 15.3h.8v6.3h.6l-1 2.5-1-2.5h.6zM161.4 19.7l-.1 .1"/>
<path d="M162.4 18.7l-.2 .3M163.6 15.3l-1.2 1.1M163.8 12.8l-.2 .3M165.8 17.6l-1.1 1.1M166.8 10.3l-3.3-1.2h3.3v4.7M166.9 14.2l-1.1 1.1M179.8 6.3h24v42.6h-24zM180.8 7.3h22v40.5h-22zM185.8 12.3h12v30.5h-12zM186.3 12.8h11v29.5h-11zM186.3 19.7h11v15.8h-11h11v-15.8h-11v15.8zM187.5 19.8l-1.1 1.1"/>
<path d="M189.9 19.7l-.1 .1M196.5 19.8l-1.1 1.1M153.8 27.6l-1.3 3.2v-3.2h4.8M156.3 26.6h11v15.7h-11zM156.8 26.6l-.5 .5M156.8 35.5l-.5 .6M158 23.2l-1.2 1.1M158 32.2l-1.2 1.1M159.1 28.8l-1.1 1.1M159.1 37.8l-1.1 1.1M160.2 25.4l-1.1 1.2M160.2 34.4l-1.1 1.1"/>
<path d="M160.8 27.3h2v.5h-2zM161.1 22.3l-.9 .9M161.3 31l-1.1 1.2M161.4 37.7l-.1 .1M161.8 31.1l1 2.5h-.6v6.2h-.8v-6.2h-.6zM162.3 27.8l-1 1M162.4 36.7l-.2 .2M163.6 24.3l-1.2 1.1M163.6 33.3l-1.2 1.1M164.7 20.9l-1.1 1.2M164.7 29.9l-1.1 1.1M164.7 38.9l-1.1 1.1"/>
<path d="M165.8 26.6l-1.1 1.1M165.8 35.5l-1.1 1.2M166.3 27.6h4.7v3.2l-1.2-3.2M166.9 23.2l-1.1 1.1M166.9 32.2l-1.1 1.1M167.3 20.6l-.4 .3M167.3 29.6l-.4 .3M167.3 38.6l-.4 .3M186.4 23.2l-.1 .1M186.4 32.2l-.1 .1M187.5 28.8l-1.1 1.1M188.7 25.4l-1.2 1.2"/>
<path d="M188.7 34.4l-1.1 1.1M189.8 22.1l-1.1 1.1M189.8 31l-1.1 1.2M190.8 20.5h2v.5h-2zM190.9 27.7l-1.1 1.1M191.4 22.2h.8v6.3h.6l-1 2.5-1-2.5h.6zM191.4 24.9l-.5 .5M191.8 24.2l1 2.5h-.6v6.3h-.8v-6.3h-.6zM191.9 24.4l-.3 .3M192 33.3l-1.1 1.1M193.1 20.9l-1.1 1.2M193.1 29.9l-.9 1"/>
<path d="M194.3 26.6l-1.2 1.1M195.4 23.2l-1.1 1.1M195.4 32.2l-1.1 1.1M196.5 28.8l-1.1 1.1M197.3 25.7l-.8 .9M197.3 34.7l-.7 .8M156.3 40.4h11v1.9h-11zM158 41.2l-1.2 1.1M161.3 40l-1.1 1.2M163.6 42.3h-.1M166.8 41.3v4.8h-3.3l3.3-1.2M166.9 41.2l-1.1 1.1"/>
<path d="M186.3 40.4h11v1.9h-11zM186.4 41.2h-.1M189.4 40.4l-.7 .8M192 42.3h-.1M195.4 41.2l-1.1 1.1"/>
</g>
<g fill="#000" stroke="#000" stroke-width=".21">
<circle cx="156.8" cy="19.8" r=".06"/>
<circle cx="156.8" cy="13.1" r=".06"/>
<circle cx="158" cy="16.4" r=".06"/>
<circle cx="158" cy="18.7" r=".06"/>
<circle cx="159.1" cy="13.1" r=".06"/>
<circle cx="159.1" cy="15.3" r=".06"/>
<circle cx="160.2" cy="18.7" r=".06"/>
<circle cx="161.3" cy="15.3" r=".06"/>
<circle cx="161.3" cy="17.6" r=".06"/>
<circle cx="162.4" cy="14.2" r=".06"/>
<circle cx="163.6" cy="17.6" r=".06"/>
<circle cx="163.6" cy="19.8" r=".06"/>
<circle cx="164.7" cy="16.4" r=".06"/>
<circle cx="164.7" cy="14.2" r=".06"/>
<circle cx="165.8" cy="13.1" r=".06"/>
<circle cx="165.8" cy="19.8" r=".06"/>
<circle cx="166.9" cy="16.4" r=".06"/>
<circle cx="166.9" cy="18.7" r=".06"/>
<circle cx="192" cy="19.8" r=".06"/>
<circle cx="194.3" cy="19.8" r=".06"/>
<circle cx="156.8" cy="28.8" r=".06"/>
<circle cx="156.8" cy="22.1" r=".06"/>
<circle cx="156.8" cy="37.8" r=".06"/>
<circle cx="156.8" cy="31" r=".06"/>
<circle cx="158" cy="27.7" r=".06"/>
<circle cx="158" cy="25.4" r=".06"/>
<circle cx="158" cy="34.4" r=".06"/>
<circle cx="158" cy="36.7" r=".06"/>
<circle cx="159.1" cy="24.3" r=".06"/>
<circle cx="159.1" cy="22.1" r=".06"/>
<circle cx="159.1" cy="31" r=".06"/>
<circle cx="159.1" cy="33.3" r=".06"/>
<circle cx="160.2" cy="20.9" r=".06"/>
<circle cx="160.2" cy="36.7" r=".06"/>
<circle cx="160.2" cy="29.9" r=".06"/>
<circle cx="160.2" cy="27.7" r=".06"/>
<circle cx="160.2" cy="38.9" r=".06"/>
<circle cx="161.3" cy="35.5" r=".06"/>
<circle cx="161.3" cy="24.3" r=".06"/>
<circle cx="161.3" cy="26.5" r=".06"/>
<circle cx="162.4" cy="38.9" r=".06"/>
<circle cx="162.4" cy="32.2" r=".06"/>
<circle cx="162.4" cy="20.9" r=".06"/>
<circle cx="162.4" cy="29.9" r=".06"/>
<circle cx="162.4" cy="23.2" r=".06"/>
<circle cx="163.6" cy="26.5" r=".06"/>
<circle cx="163.6" cy="28.8" r=".06"/>
<circle cx="163.6" cy="37.8" r=".06"/>
<circle cx="163.6" cy="35.5" r=".06"/>
<circle cx="164.7" cy="32.2" r=".06"/>
<circle cx="164.7" cy="23.2" r=".06"/>
<circle cx="164.7" cy="25.4" r=".06"/>
<circle cx="164.7" cy="34.4" r=".06"/>
<circle cx="165.8" cy="37.8" r=".06"/>
<circle cx="165.8" cy="28.8" r=".06"/>
<circle cx="165.8" cy="22.1" r=".06"/>
<circle cx="165.8" cy="31" r=".06"/>
<circle cx="166.9" cy="25.4" r=".06"/>
<circle cx="166.9" cy="34.4" r=".06"/>
<circle cx="166.9" cy="27.7" r=".06"/>
<circle cx="166.9" cy="36.7" r=".06"/>
<circle cx="186.4" cy="27.7" r=".06"/>
<circle cx="186.4" cy="34.4" r=".06"/>
<circle cx="186.4" cy="25.4" r=".06"/>
<circle cx="187.5" cy="31" r=".06"/>
<circle cx="187.5" cy="22.1" r=".06"/>
<circle cx="187.5" cy="33.3" r=".06"/>
<circle cx="187.5" cy="24.3" r=".06"/>
<circle cx="188.6" cy="27.7" r=".06"/>
<circle cx="188.6" cy="20.9" r=".06"/>
<circle cx="188.6" cy="29.9" r=".06"/>
<circle cx="189.8" cy="24.3" r=".06"/>
<circle cx="189.8" cy="26.5" r=".06"/>
<circle cx="189.8" cy="33.3" r=".06"/>
<circle cx="190.9" cy="23.2" r=".06"/>
<circle cx="190.9" cy="29.9" r=".06"/>
<circle cx="190.9" cy="32.2" r=".06"/>
<circle cx="192" cy="26.5" r=".06"/>
<circle cx="192" cy="28.8" r=".06"/>
<circle cx="193.1" cy="34.4" r=".06"/>
<circle cx="193.1" cy="25.4" r=".06"/>
<circle cx="193.1" cy="32.2" r=".06"/>
<circle cx="193.1" cy="23.2" r=".06"/>
<circle cx="194.3" cy="31" r=".06"/>
<circle cx="194.3" cy="22.1" r=".06"/>
<circle cx="194.3" cy="28.8" r=".06"/>
<circle cx="195.4" cy="34.4" r=".06"/>
<circle cx="195.4" cy="25.4" r=".06"/>
<circle cx="195.4" cy="27.7" r=".06"/>
<circle cx="196.5" cy="31" r=".06"/>
<circle cx="196.5" cy="22.1" r=".06"/>
<circle cx="196.5" cy="24.3" r=".06"/>
<circle cx="196.5" cy="33.3" r=".06"/>
<circle cx="156.8" cy="40" r=".06"/>
<circle cx="159.1" cy="42.3" r=".06"/>
<circle cx="159.1" cy="40" r=".06"/>
<circle cx="161.3" cy="42.3" r=".06"/>
<circle cx="162.4" cy="41.2" r=".06"/>
<circle cx="164.7" cy="41.2" r=".06"/>
<circle cx="165.8" cy="40" r=".06"/>
<circle cx="187.5" cy="42.3" r=".06"/>
<circle cx="189.8" cy="42.3" r=".06"/>
<circle cx="190.9" cy="41.2" r=".06"/>
<circle cx="193.1" cy="41.2" r=".06"/>
<circle cx="196.5" cy="42.3" r=".06"/>
</g>
<!-- layer: Timber 1 -->
<g fill="#b82e00" stroke="#b82e00" stroke-width=".21">
<circle cx="49.6" cy="209.6" r=".08"/>
<circle cx="49.6" cy="219.7" r=".08"/>
<circle cx="172.6" cy="209.6" r=".08"/>
<circle cx="172.6" cy="219.6" r=".08"/>
</g>
<!-- layer: Components 3 -->
<g fill="none" stroke="#000" stroke-width=".21">
<path d="M51.9 192.2a1.01 1.01 0 0 0-1 1v10.5h7v-10.5a1.01 1.01 0 0 0-1-1M51.9 192.2h5M165.4 192.2a1.01 1.01 0 0 0-1 1v10.5h7v-10.5a1.01 1.01 0 0 0-1-1M165.4 192.2h5M50.9 203.7h7v1.1h-7zM55.8 212.8h.2l.3-.4v-6.9h-3.6l.1 7.1 .4 .2 2.6 .1M164.4 203.7h7v1h-7zM166 205.5h3.6v6.8l-.3 .5h-2.8l-.5-.2z"/>
<circle cx="54.4" cy="198" r="3"/>
<circle cx="167.9" cy="197.9" r="3"/>
</g>
<!-- layer: Title Block -->
<g fill="none" stroke="#000" stroke-width=".21">
<path d="M49.8 54.1h20M64.9 75h-2.1l-8.5 8.4M55.5 92.4h5.1M63 141.9h-2.2l-3.4 3.5M65.1 188.2h-2.2l-3.5 3.5M70.6 199.8h-2.2l-3.5 3.5M151.7 199.8h2.2l3.5 3.5M157.2 188.2h2.2l3.5 3.5M51.6 227.3l15.4 15.5h2.2M58.9 227.3l8.5 8.4h2.1M64.2 221.2l8.5 8.5h2.1M79.2 220.8l3.4 3.5h2.2"/>
<path d="M163.2 227.3l-8.5 8.4h-2.1M170.7 227.3l-15.4 15.5h-2.2M3.4 261.4h203v27.5h-203zM51.4 266.9h155M51.4 272.4h155M51.4 277.9h155M51.4 261.4v27.5M72.4 261.4v27.5M121.4 261.4v27.5M142.4 261.4v27.5M183.4 261.4v11M51.4 283.4h155"/>
<path d="M183.4 283.4v5.5"/>
</g>
<g fill="#000" stroke="#000" stroke-width=".21">
<path d="M47.6 54.1l2.2-.4v.7zM54 83.2l.5 .5-1.8 1.3zM53.4 92.4l2.1-.3v.7zM57.1 145.1l.5 .5-1.8 1.3zM59.2 191.5l.5 .5-1.8 1.2zM163.1 191.5l1.3 1.7-1.8-1.2zM64.7 203l.5 .5-1.8 1.3zM157.6 203l1.3 1.8-1.8-1.3zM50.1 225.8l1.7 1.3-.5 .5zM57.4 225.7l1.8 1.3-.5 .5zM62.6 219.7l1.8 1.3-.5 .5zM77.7 219.3l1.7 1.2-.5 .6z"/>
<path d="M162.9 227l1.8-1.3-1.3 1.8zM170.5 227.1l1.7-1.3-1.2 1.8z"/>
</g>
<g font-size="5.6">
<text x="106.9" y="68.9">Vertical sliding double hung window</text>
<text x="106.5" y="73.9">Residential 2 pane</text>
</g>
<g font-size="4.2">
<text x="106.6" y="82.9">Features:</text>
<text x="106.7" y="142.9">Specifications:</text>
<text x="73.4" y="266.2">Timber hinged door</text>
<text x="144.4" y="266.2">DH102_RT7</text>
<text x="185.4" y="265.9">1:2</text>
<text x="73.4" y="271.7">A:A &amp; B:B</text>
<text x="144.4" y="271.6">11-08-21</text>
<text x="185.4" y="271.6">001</text>
<text x="73.4" y="277.2">-</text>
<text x="144.4" y="277.2">Double Hung</text>
<text x="73.4" y="282.7">-</text>
<text x="144.4" y="282.6">Residential</text>
<text x="73.4" y="288.2">-</text>
<text x="144.4" y="288.1">Single</text>
<text x="185.4" y="288.2">6mm</text>
</g>
<g font-size="3.5">
<text x="74.8" y="105.3">SECTION A-A</text>
<text x="91.5" y="238.5">SECTION B-B</text>
<text x="7" y="266.3">Neotechnical Industries Ltd</text>
</g>
<g font-size="3.1">
<text x="167.5" y="11.3">A</text>
<text x="152.3" y="27">B</text>
<text x="169.1" y="27">B</text>
<text x="151.8" y="47">DH102</text>
<text x="167.5" y="46.1">A</text>
<text x="181.9" y="47">DH102</text>
</g>
<g font-size="2.8">
<text x="70.1" y="58.2">head rebate for drawing</text>
<text x="70.1" y="54.8">Glass shown below</text>
<text x="70.2" y="61.5">clarity only</text>
<text x="65.2" y="76">Midseal</text>
<text x="106.8" y="87.9">Sashless panes of glass move within their own plane</text>
<text x="61" y="93.2">OVERLAP NOT TO SCALE</text>
<text x="106.7" y="92.9">Provides high and low ventilation</text>
<text x="61.1" y="96.5">Typically 100mm</text>
<text x="106.7" y="97.9">Narrow aluminium profiles</text>
<text x="106.8" y="106.3">(frames may need to be adapted to suit)</text>
<text x="106.8" y="102.9">Can be retrofitted to solve ventilation problems</text>
<text x="106.7" y="112.9">Removable midseal closes off winter draughts</text>
<text x="106.7" y="117.9">Lock open position provides secure ventilation</text>
<text x="106.8" y="126">sliding pane (shown at top)</text>
<text x="106.9" y="122.6">Acrylic lifting handle may be positioned at the bottom or top of the bottom</text>
<text x="106.9" y="132.9">Available with or without a Base Pane</text>
<text x="63.5" y="142.9">Wool Pile Carrier</text>
<text x="106.8" y="152.9">Curved and/or raking heads available</text>
<text x="106.7" y="157.9">Frame height from 600mm</text>
<text x="106.7" y="162.9">Frame width from 370mm</text>
<text x="106.9" y="167.9">Annealed, laminated, toughened or Low E glass available as standard</text>
<text x="106.7" y="172.9">Most powder coated and anodised aluminium finishes available as standard</text>
<text x="65.5" y="189">Shugg Lock - typically</text>
<text x="129.6" y="189">Shugg Lock - typically</text>
<text x="65.4" y="192.3">required on one side</text>
<text x="65.5" y="195.7">only</text>
<text x="131.3" y="192.3">required on one side</text>
<text x="151.6" y="195.7">only</text>
<text x="70.9" y="200.8">Guide N1382</text>
<text x="134.9" y="200.8">Guide N1382</text>
<text x="85.2" y="225.3">Glass</text>
<text x="75.2" y="230.7">'h' Plastic</text>
<text x="69.9" y="236.8">Guide N1382</text>
<text x="135.7" y="236.8">Guide N1382</text>
<text x="69.5" y="243.5">Ripped Adaptor N1383</text>
<text x="124.2" y="243.5">Ripped Adaptor N1383</text>
<text x="52.4" y="264.1">Frame Type</text>
<text x="52.5" y="269.7">Section</text>
<text x="122.4" y="264.1">Drawing name</text>
<text x="122.4" y="269.6">Date drawn</text>
<text x="170.2" y="269.6">Revision</text>
<text x="170.3" y="264.2">Scale</text>
<text x="8.8" y="271.8">9 McDonald St, Sandringham,</text>
<text x="21.4" y="275.1">Auckland.</text>
<text x="52.5" y="275.1">Notes</text>
<text x="122.6" y="275.1">Window style</text>
<text x="11.9" y="281.8">Email: info@shugg.co.nz</text>
<text x="15" y="278.5">Phone: 09 815 0481</text>
<text x="52.5" y="280.6">Notes</text>
<text x="122.6" y="280.7">Window format</text>
<text x="16.5" y="285.2">www.shugg.co.nz</text>
<text x="52.5" y="286.1">Notes</text>
<text x="122.5" y="286.2">Glazing</text>
<text x="170.3" y="286.1">Thickness</text>
</g>
<g font-size="2.1">
<text x="20" y="291.4">Details subject to change without notice. Exterior frames by others, Neotechnical Industries Ltd does not own the rights to exterior frames shown and are indicative only. All other details</text>
<text x="56.6" y="293.9">© Neotechnical Industries Ltd, not to be reproduced, altered or distributed in any form without permission.</text>
</g>
<g font-size="1.7">
<text x="84.6" y="155.1">3.5</text>
<text x="77.7" y="162.6">3</text>
<text x="47.2" y="172.6">44</text>
<text x="77.7" y="168.1">8</text>
</g>
<g font-size="1.4">
<text x="47.3" y="20.6">44</text>
<text x="44.8" y="35.4">14</text>
<text x="38.8" y="40.6">10</text>
<text x="44.8" y="40.6">14</text>
<text x="52.1" y="40.6">20</text>
<text x="17.5" y="136">NOT TO SCALE</text>
<text x="17.5" y="137.7">Standard Height</text>
<text x="19.1" y="134.3">Base Pane</text>
<text x="18.4" y="141.1">Other heights</text>
<text x="19.8" y="142.7">available</text>
<text x="20.2" y="139.4">125mm</text>
<text x="55.8" y="140.6">10</text>
<text x="39.5" y="148.9">20</text>
<text x="27.6" y="155.1">5.0° min.</text>
</g>
<g font-size="1">
<text x="151.8" y="8.9">2 Panel Double Hung</text>
<text x="152" y="10.2">125mm Base Pane -</text>
<text x="153.2" y="11.5">Closed Position</text>
<text x="181.8" y="8.8">2 Panel Double Hung</text>
<text x="182" y="10.1">125mm Base Pane -</text>
<text x="183.5" y="11.4">Open Position</text>
<text x="157.9" y="41.6">Fixed base pane</text>
<text x="187.9" y="41.6">Fixed base pane</text>
</g>
</svg>
